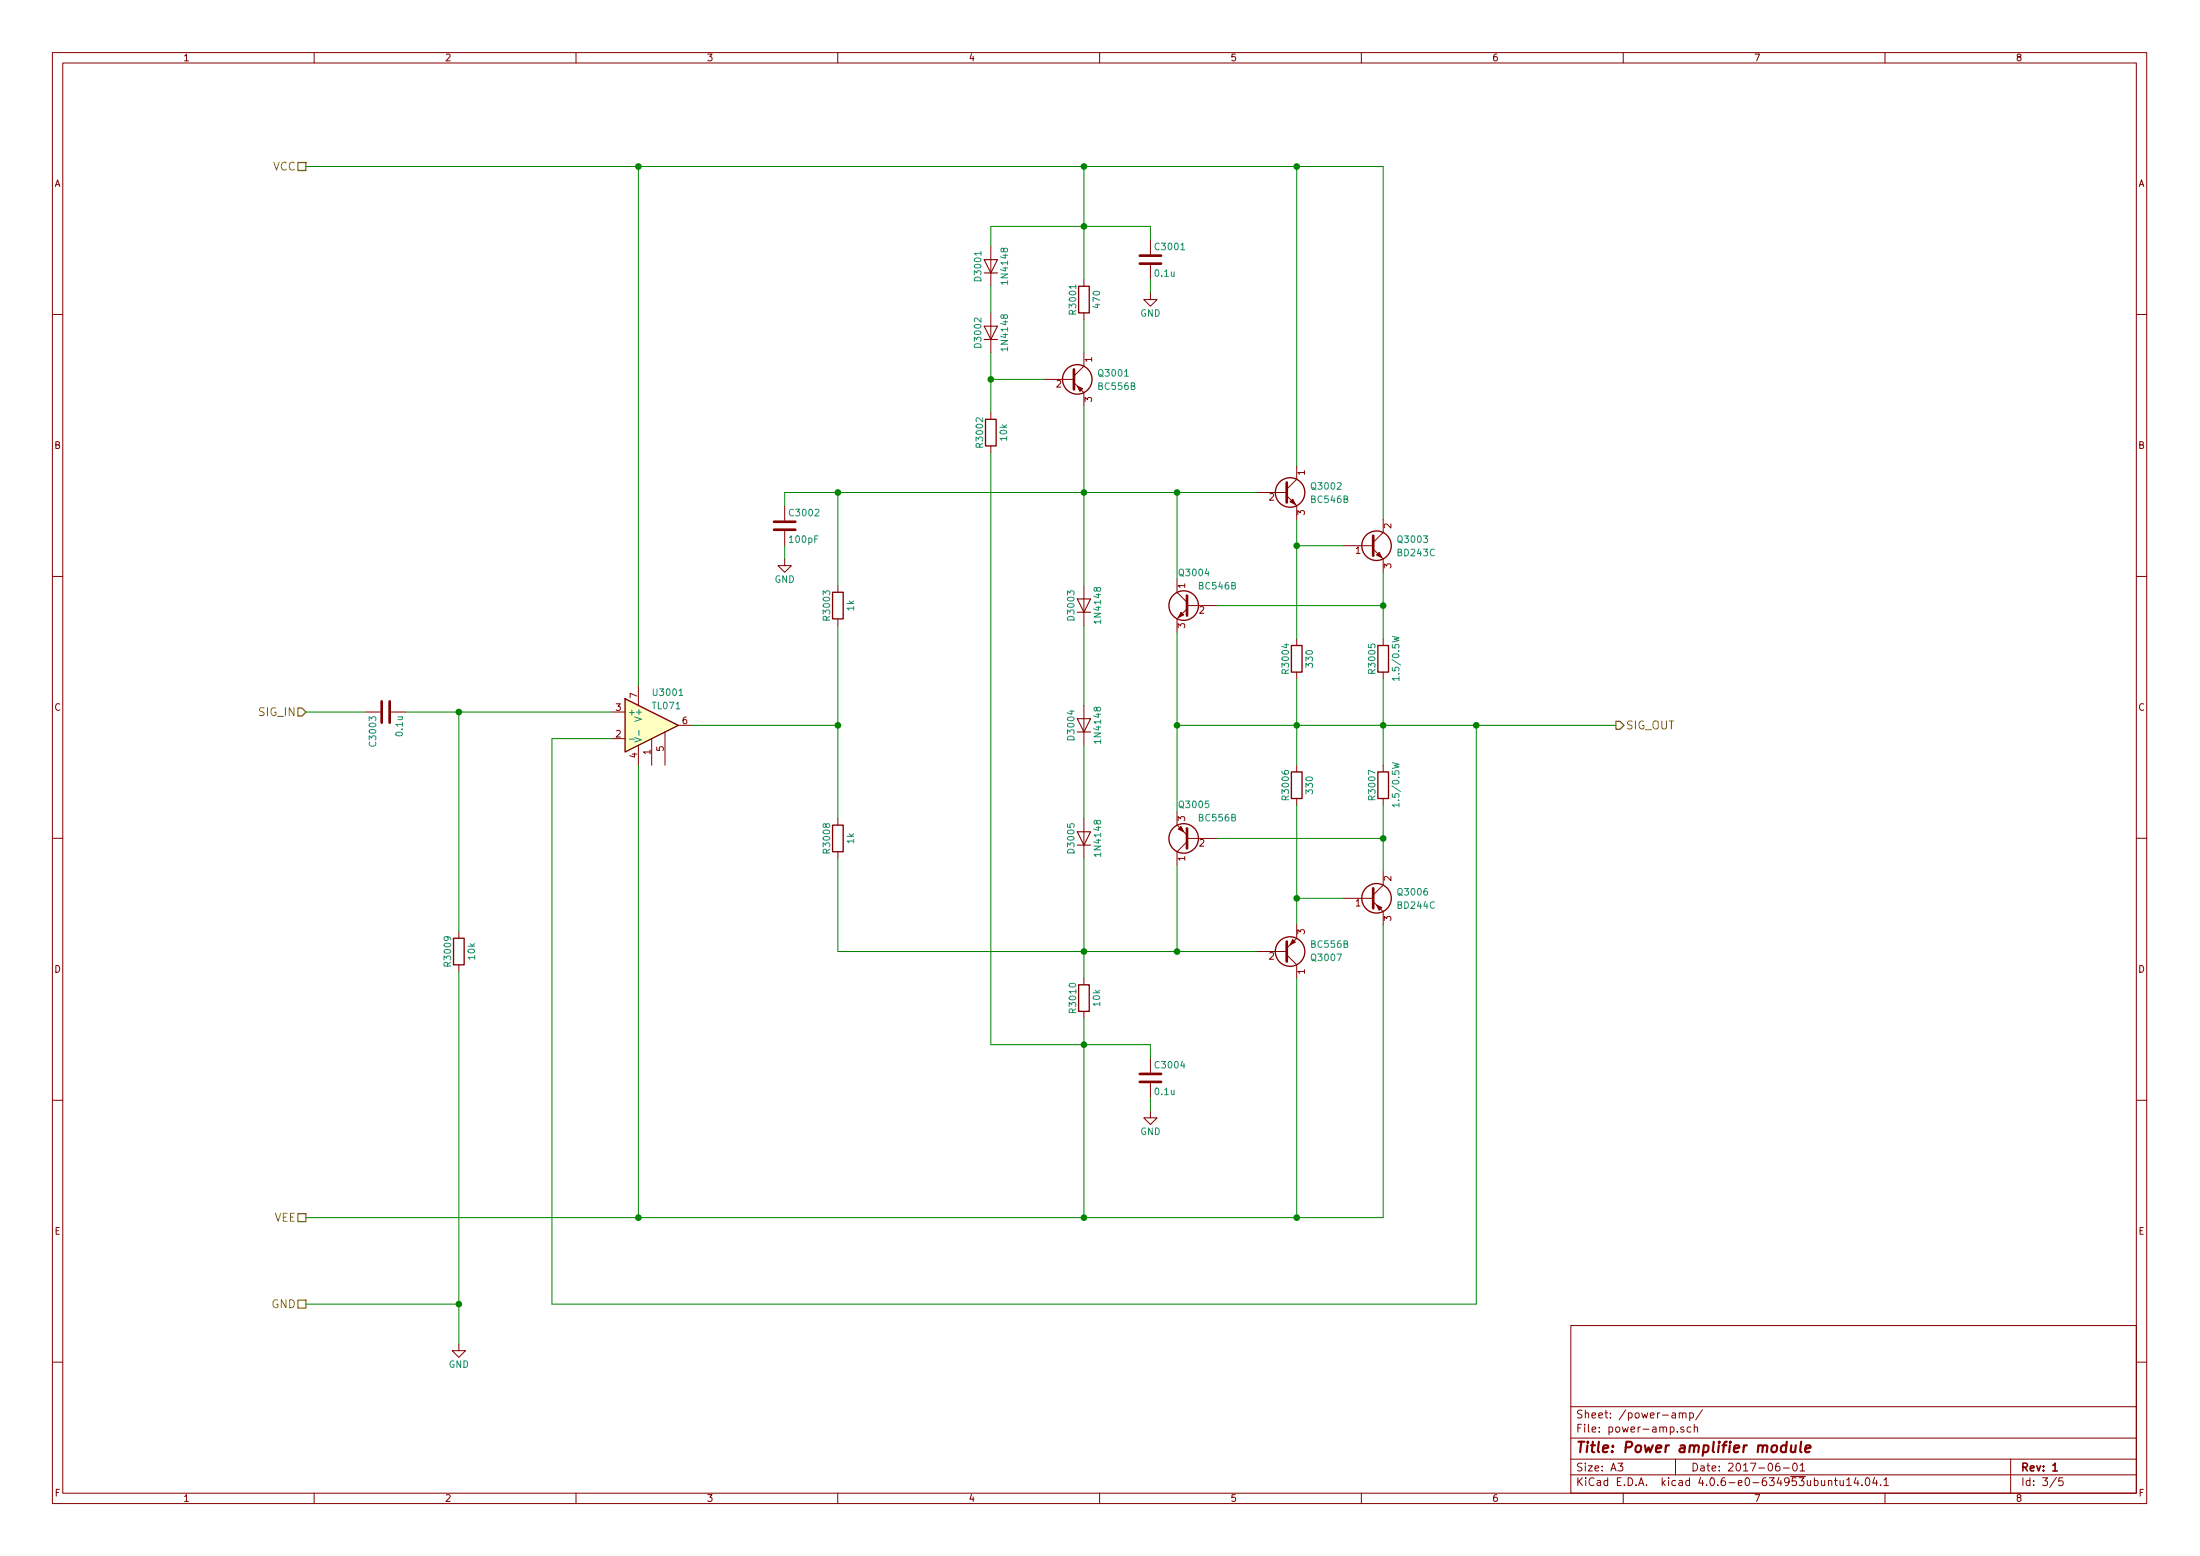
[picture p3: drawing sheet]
<svg xmlns="http://www.w3.org/2000/svg" width="420mm" height="297mm" viewBox="0 0 420 297" stroke-linecap="round" stroke-linejoin="round" font-family="sans-serif">
<g fill="none" stroke="#840000" stroke-width=".19">
<path d="M10 10h400v277h-400zM12 12h396v273.1h-396zM60 10v2M110 10v2M160 10v2M210 10v2M260 10v2M310 10v2M360 10v2M189.2 47v7.6M189.2 59.7v7.6M207 53.4v1.2"/>
<path d="M207 59.7v1.3M219.7 55.9v1.3h1.3l-1.3 1.3-1.3-1.3h1.3M219.7 45.8v2.8M219.7 50.6v2.8M10 60h2M189.2 78.8v1.2M199.4 72.4h5.7M205.1 73.1l1.9 1.9v2.5M207 67.3v2.6l-1.9 1.9M408 60h2M149.9 96.6v2.8M189.2 85.1v1.3"/>
<path d="M240 94h5.7M245.7 94.7l1.9 1.9v2.5M247.6 88.9v2.6l-1.9 1.9M264.2 99.1v2.5l-1.9 1.9M10 110h2M149.9 106.7v1.3h1.2l-1.2 1.3-1.3-1.3h1.3M149.9 101.4v2.8M160 111.8v1.3M160 118.1v1.3M207 111.8v7.6M224.8 110.5v2.6l1.9 1.9M226.7 116.2l-1.9 1.9v2.6"/>
<path d="M226.7 115.6h5.7M256.5 104.2h5.8M262.3 104.8l1.9 1.9v2.6M408 110h2M69.8 135.9h2.8M74.7 135.9h2.8M116.8 135.9h2.6M121.9 130.8v3.9M127 139.7v6.4M129.5 138.5h2.6M207 134.7v7.6M247.6 122v1.2"/>
<path d="M247.6 128.3v1.3M264.2 122v1.2M264.2 128.3v1.3M116.8 141h2.6M121.9 142.3v3.8M124.5 141v5.1M160 156.2v1.3M207 156.2v7.7M224.8 155v2.5l1.9 1.9M247.6 146.1v1.3M247.6 152.4v1.3M264.2 146.1v1.3"/>
<path d="M264.2 152.4v1.3M10 160h2M87.6 177.8v1.3M160 162.6v1.3M226.7 160.1h5.7M226.7 160.7l-1.9 1.9v2.5M247.6 176.6v2.5l-1.9 1.9M256.5 171.5h5.8M262.3 172.1l1.9 1.9v2.6M264.2 166.4v2.5l-1.9 2M408 160h2M87.6 184.2v1.3"/>
<path d="M207 186.7v1.3M207 193.1v1.2M240 181.6h5.7M245.7 182.3l1.9 1.9v2.5M10 210h2M219.7 212.1v1.3h1.3l-1.3 1.3-1.3-1.3h1.3M219.7 202v2.8M219.7 206.8v2.8M408 210h2M87.6 256.6v1.2h1.3l-1.3 1.3-1.2-1.3h1.2M300 253h108v32.1h-108zM10 260h2"/>
<path d="M300 278.5h108M300 274.5h108M300 268.5h108M309 279.3h.9l-.5 .6 .5 .1v.7l-.2 .1-.7-.1M319.4 269.8h.5l.1 .9M320 270.1h-.5l-.2 .2 .2 .4 .5-.1M320 278.5v3M320.3 273.3v.1M320.7 269.8l.2-.1 .4 .1v.9M320.7 269.7v1M321.3 269.9a.36 .36 0 0 1 .4-.2 .36 .36 0 0 1 .3 .2v.8M321.6 272.5a.37 .37 0 0 0-.6 .1l.1 .2 .5 .2v.1l-.2 .3-.4-.1"/>
<path d="M322.7 269.8l.4-.1 .3 .3-.1 .6h-.6M322.7 269.7v1.5M322.9 272.5l-.4-.1-.3 .3 .1 .6 .2 .1 .4-.1M323.6 272.5l.2-.1 .4 .1v.9M323.6 271.9v1.5M325.1 269.1l-1.3 2M339.8 279.3a.59 .59 0 0 0-.7 .6l.1 .8 .2 .1 .5-.1 .1-.5-.2-.3h-.4l-.3 .3M342.5 279.5l.2-.2a.81 .81 0 0 1 .6 .6 .81 .81 0 0 1-.3 .8l-.1 .1a.79 .79 0 0 1-.4-1.3zM343.8 279.7l.4-.4v1.5M384 278.5v6.6M408 260h2M60 285.1v1.9"/>
<path d="M110 285.1v1.9M160 285.1v1.9M210 285.1v1.9M260 285.1v1.9M300 281.5h108M310 285.1v1.9M340.6 280.2h1.1M343.8 280.8h.9M349.2 282.7l.2-.1 .4 .1v.9M349.2 282.6v1M350.3 282.6h.6M350.5 282.1v1.3l.4 .2"/>
<path d="M351.4 282.6l.1 .9 .3 .1 .2-.1M352 282.6v1M352.7 282.5l.4-.4v1.5M352.7 283.6h.8M354.5 282l-.4 1.1h.9M354.8 282.6v1M355.6 283.5v.1M356.4 282.3l.2-.2a.81 .81 0 0 1 .6 .6 .81 .81 0 0 1-.3 .8l-.2 .1a.79 .79 0 0 1-.3-1.3zM358 282l-.3 1.1h.9M358.4 282.6v1M359.2 283.5v.1M359.8 282.5l.4-.4v1.5"/>
<path d="M359.8 283.6h.9M360 285.1v1.9M392.7 282l-1.2 2M394 282.1h-.8v.7l.2-.1h.5l.1 .3v.5l-.2 .1-.6-.1"/>
</g>
<path d="M392 280.8h.9" fill="none" stroke="#840000" stroke-width=".3"/>
<path d="M341.2 276a.7 .7 0 0 0-1 .3v.7l.2 .2 .6-.1M341.2 275.2l-.2 2M342.1 275.9v1.2a.56 .56 0 0 0 .7-.1M343 275.9l-.2 1.3M344 275.2l-.2 1.7 .2 .3M344.8 276.6l1-.2-.1-.4h-.7l-.3 .9 .3 .3 .6-.1" fill="none" stroke="#840000" stroke-width=".41"/>
<g fill="none" stroke="#840000" stroke-width=".25">
<path d="M206 54.6h2v5.1h-2zM188.2 80h2v5.1h-2zM159 113.1h2v5h-2zM119.4 133.4l10.1 5.1-10.1 5zM246.6 123.2h2.1v5.1h-2.1zM263.1 123.2h2.1v5.1h-2.1zM159 157.5h2v5.1h-2zM246.6 147.4h2.1v5h-2.1zM263.1 147.4h2.1v5h-2.1zM86.6 179.1h2v5.1h-2zM206 188h2v5.1h-2z"/>
<circle cx="205.7" cy="72.4" r="2.82"/>
<circle cx="246.4" cy="94" r="2.82"/>
<circle cx="226.1" cy="115.6" r="2.82"/>
<circle cx="262.9" cy="104.2" r="2.82"/>
<circle cx="226.1" cy="160.1" r="2.82"/>
<circle cx="262.9" cy="171.5" r="2.82"/>
<circle cx="246.4" cy="181.6" r="2.82"/>
</g>
<g fill="none" stroke="#840000" stroke-width=".51">
<path d="M217.7 50.3h4M217.7 48.8h4M205.1 70.5v3.8M147.8 99.6h4.1M245.7 92.1v3.8M147.8 101.1h4.1M226.7 113.7v3.8M262.3 102.3v3.8M72.9 133.9v4.1M74.4 133.9v4.1M226.7 158.2v3.8M245.7 179.7v3.9"/>
<path d="M262.3 169.6v3.8M217.7 206.5h4M217.7 205h4"/>
</g>
<g fill="#840000" stroke="#840000" stroke-width=".19">
<path d="M262.9 106l.5-.6 .5 1.1z"/>
<path d="M262.9 172.8l1 .5-.5 .5z"/>
<path d="M225.6 116.9l.5 .5-1.1 .5z"/>
<path d="M225 158.3l.6-.5 .5 1z"/>
<path d="M246.4 95.8l.5-.5 .5 1z"/>
<path d="M246.9 179.4l.5 .5-1 .5z"/>
<path d="M205.7 73.7l1.1 .5-.6 .5z"/>
</g>
<path d="M122 139.4v1M265.9 121.5l1.3 .3-.9 .2 .9 .3-1.3 .3M267.2 129.6h-1.3l.4 .3M267.2 129.2v.7M120.2 141.1h1M121.2 140.8l1.3 .4-1.3 .4M265.9 145.6l1.3 .3-.9 .2 .9 .3-1.3 .3M267.2 153.7h-1.3l.4 .3M267.2 153.3v.7" fill="none" stroke="#008484" stroke-width=".19"/>
<g fill="none" stroke="#008400" stroke-width=".19">
<path d="M58.4 31.8h205.8v67.3M121.9 31.8v99M207 31.8v21.6M247.6 31.8v57.1M189.2 54.6v5.1M219.7 45.8v-2.6h-30.5v3.8M219.7 53.4v2.5M189.2 67.3v11.5M189.2 72.4h10.2M207 61v6.3M207 77.5v34.3M160 94v17.8"/>
<path d="M189.2 86.4v113h30.5v2.6M224.8 94v16.5M240 94h-90.1v2.6M247.6 99.1v22.9M149.9 104.2v2.5M160 119.4v36.8M207 119.4v15.3M232.4 115.6h31.8M247.6 104.2h8.9M264.2 109.3v12.7M58.4 135.9h11.4M77.5 135.9h39.3"/>
<path d="M87.6 135.9v41.9M132.1 138.5h27.9M224.8 138.5h83.8M224.8 120.7v34.3M247.6 129.6v16.5M264.2 129.6v16.5M281.9 138.5v110.5h-176.5v-108h11.4M121.9 146.1v86.3M207 142.3v13.9M247.6 153.7v22.9M264.2 153.7v12.7M160 163.9v17.7h80"/>
<path d="M207 163.9v22.8M224.8 165.1v16.5M232.4 160.1h31.8M247.6 171.5h8.9M264.2 176.6v55.8h-205.8M87.6 185.5v71.1M207 194.3v38.1M247.6 186.7v45.7M219.7 209.6v2.5M58.4 249h29.2"/>
</g>
<g fill="#008400" stroke="#008400" stroke-width=".25">
<circle cx="264.2" cy="138.5" r=".51"/>
<circle cx="247.7" cy="138.5" r=".51"/>
<circle cx="264.2" cy="160.1" r=".51"/>
<circle cx="264.2" cy="115.6" r=".51"/>
<circle cx="247.7" cy="104.2" r=".51"/>
<circle cx="247.7" cy="171.5" r=".51"/>
<circle cx="224.8" cy="138.5" r=".51"/>
<circle cx="224.8" cy="94" r=".51"/>
<circle cx="207" cy="94" r=".51"/>
<circle cx="224.8" cy="181.6" r=".51"/>
<circle cx="207" cy="181.6" r=".51"/>
<circle cx="247.7" cy="232.4" r=".51"/>
<circle cx="247.6" cy="31.8" r=".51"/>
<circle cx="189.2" cy="72.4" r=".51"/>
<circle cx="160" cy="138.5" r=".51"/>
<circle cx="121.9" cy="31.8" r=".51"/>
<circle cx="281.9" cy="138.5" r=".51"/>
<circle cx="121.9" cy="232.4" r=".51"/>
<circle cx="160" cy="94" r=".51"/>
<circle cx="207" cy="31.8" r=".51"/>
<circle cx="207" cy="43.2" r=".51"/>
<circle cx="207" cy="232.4" r=".51"/>
<circle cx="207" cy="199.4" r=".51"/>
<circle cx="87.6" cy="135.9" r=".51"/>
<circle cx="87.6" cy="249" r=".51"/>
</g>
<path d="M188 49.6h2.5l-1.3 2.5zM188 52.1h2.5M188 62.3h2.5l-1.3 2.5zM188 64.8h2.5M205.7 114.3h2.6l-1.3 2.6zM205.7 116.9h2.6M205.7 137.2h2.6l-1.3 2.5zM205.7 139.7h2.6M205.7 158.8h2.6l-1.3 2.5zM205.7 161.3h2.6" fill="none" stroke="#840000" stroke-width=".2"/>
<path d="M119.4 133.4l10.1 5.1-10.1 5z" fill="#ffffc2" stroke="#ffffc2" stroke-width=".19"/>
<path d="M56.9 31h1.5v1.5h-1.5zM56.9 135.2h.8l.7 .7-.7 .8h-.8zM308.6 137.7h.8l.7 .8-.7 .7h-.8zM56.9 231.7h1.5v1.5h-1.5zM56.9 248.2h1.5v1.5h-1.5z" fill="none" stroke="#848400" stroke-width=".25"/>
<text font-size="2.8" fill="#840000" x="301" y="277.3">Title: Power amplifier module</text>
<g font-size="2.1" fill="#848400">
<text x="52" y="32.5">VCC</text>
<text x="49.5" y="136.7">SIG_IN</text>
<text x="310.5" y="139.2">SIG_OUT</text>
<text x="52.2" y="233.2">VEE</text>
<text x="51.8" y="249.7">GND</text>
</g>
<g font-size="2.1" fill="#840000">
<text x="301" y="273.5">File: power-amp.sch</text>
<text x="301" y="270.8">Sheet: /power-amp/</text>
<text x="301" y="280.9">Size: A3</text>
<text x="323" y="280.9">Date: 2017-06-01</text>
<text x="386" y="280.9">Rev: 1</text>
<text x="301" y="283.7">KiCad E.D.A. kicad 4.0.6-e0-634953ubuntu14.04.1</text>
<text x="386" y="283.7">Id: 3/5</text>
</g>
<g font-size="1.8" fill="#840000">
<text x="35" y="11.7">1</text>
<text x="85" y="11.7">2</text>
<text x="135" y="11.7">3</text>
<text x="185" y="11.7">4</text>
<text x="235" y="11.7">5</text>
<text x="285" y="11.7">6</text>
<text x="335" y="11.7">7</text>
<text x="385" y="11.7">8</text>
<text x="10.4" y="35.7">A</text>
<text x="408.4" y="35.7">A</text>
<text x="208.5" y="69.1" transform="rotate(-90 208.5 69.1)">1</text>
<text x="201.8" y="74">2</text>
<text x="208.5" y="76.7" transform="rotate(-90 208.5 76.7)">3</text>
<text x="10.4" y="85.7">B</text>
<text x="408.4" y="85.7">B</text>
<text x="242.4" y="95.5">2</text>
<text x="249.2" y="90.7" transform="rotate(-90 249.2 90.7)">1</text>
<text x="249.2" y="98.3" transform="rotate(-90 249.2 98.3)">3</text>
<text x="265.7" y="100.8" transform="rotate(-90 265.7 100.8)">2</text>
<text x="258.9" y="105.7">1</text>
<text x="226.3" y="112.3" transform="rotate(-90 226.3 112.3)">1</text>
<text x="265.7" y="108.5" transform="rotate(-90 265.7 108.5)">3</text>
<text x="226.3" y="119.9" transform="rotate(-90 226.3 119.9)">3</text>
<text x="229.1" y="117.1">2</text>
<text x="10.4" y="135.7">C</text>
<text x="117.6" y="135.7">3</text>
<text x="121.7" y="133.2" transform="rotate(-90 121.7 133.2)">7</text>
<text x="408.4" y="135.7">C</text>
<text x="117.6" y="140.8">2</text>
<text x="126.7" y="143.4" transform="rotate(-90 126.7 143.4)">5</text>
<text x="130.3" y="138.2">6</text>
<text x="121.7" y="144.7" transform="rotate(-90 121.7 144.7)">4</text>
<text x="124.2" y="144" transform="rotate(-90 124.2 144)">1</text>
<text x="226.3" y="156.7" transform="rotate(-90 226.3 156.7)">3</text>
<text x="229.1" y="161.6">2</text>
<text x="226.3" y="164.3" transform="rotate(-90 226.3 164.3)">1</text>
<text x="258.9" y="173">1</text>
<text x="265.7" y="168.2" transform="rotate(-90 265.7 168.2)">2</text>
<text x="249.2" y="178.3" transform="rotate(-90 249.2 178.3)">3</text>
<text x="265.7" y="175.8" transform="rotate(-90 265.7 175.8)">3</text>
<text x="10.4" y="185.7">D</text>
<text x="242.4" y="183.2">2</text>
<text x="249.2" y="185.9" transform="rotate(-90 249.2 185.9)">1</text>
<text x="408.4" y="185.7">D</text>
<text x="10.4" y="235.7">E</text>
<text x="408.4" y="235.7">E</text>
<text x="10.5" y="285.7">F</text>
<text x="35" y="286.7">1</text>
<text x="85" y="286.7">2</text>
<text x="135" y="286.7">3</text>
<text x="185" y="286.7">4</text>
<text x="235" y="286.7">5</text>
<text x="285" y="286.7">6</text>
<text x="335" y="286.7">7</text>
<text x="385" y="286.7">8</text>
<text x="408.5" y="285.7">F</text>
</g>
<g font-size="1.8" fill="#008484">
<text x="220.8" y="47.7">C3001</text>
<text x="187.4" y="53.4" transform="rotate(-90 187.4 53.4)">D3001</text>
<text x="192.5" y="53.9" transform="rotate(-90 192.5 53.9)">1N4148</text>
<text x="220.7" y="52.8">0.1u</text>
<text x="205.5" y="59.8" transform="rotate(-90 205.5 59.8)">R3001</text>
<text x="210.1" y="58.7" transform="rotate(-90 210.1 58.7)">470</text>
<text x="217.8" y="60.4">GND</text>
<text x="187.4" y="66.1" transform="rotate(-90 187.4 66.1)">D3002</text>
<text x="192.5" y="66.6" transform="rotate(-90 192.5 66.6)">1N4148</text>
<text x="210" y="71.9">Q3001</text>
<text x="209.9" y="74.4">BC556B</text>
<text x="187.7" y="85.2" transform="rotate(-90 187.7 85.2)">R3002</text>
<text x="192.3" y="84.1" transform="rotate(-90 192.3 84.1)">10k</text>
<text x="250.5" y="96">BC546B</text>
<text x="250.6" y="93.5">Q3002</text>
<text x="151" y="98.5">C3002</text>
<text x="150.9" y="103.6">100pF</text>
<text x="267.1" y="106.2">BD243C</text>
<text x="267.2" y="103.6">Q3003</text>
<text x="147.9" y="111.2">GND</text>
<text x="225.4" y="110">Q3004</text>
<text x="229.1" y="112.5">BC546B</text>
<text x="158.5" y="118.2" transform="rotate(-90 158.5 118.2)">R3003</text>
<text x="163.1" y="116.6" transform="rotate(-90 163.1 116.6)">1k</text>
<text x="205.2" y="118.2" transform="rotate(-90 205.2 118.2)">D3003</text>
<text x="210.3" y="118.7" transform="rotate(-90 210.3 118.7)">1N4148</text>
<text x="246.2" y="128.4" transform="rotate(-90 246.2 128.4)">R3004</text>
<text x="250.7" y="127.2" transform="rotate(-90 250.7 127.2)">330</text>
<text x="262.7" y="128.4" transform="rotate(-90 262.7 128.4)">R3005</text>
<text x="267.2" y="129.3" transform="rotate(-90 267.2 129.3)">1.5/0.5W</text>
<text x="119.9" y="136.6">+</text>
<text x="122.6" y="137.4" transform="rotate(-90 122.6 137.4)">V+</text>
<text x="124.7" y="135.4">TL071</text>
<text x="125" y="132.8">U3001</text>
<text x="71.8" y="142.2" transform="rotate(-90 71.8 142.2)">C3003</text>
<text x="76.9" y="140.4" transform="rotate(-90 76.9 140.4)">0.1u</text>
<text x="205.2" y="141.1" transform="rotate(-90 205.2 141.1)">D3004</text>
<text x="210.3" y="141.6" transform="rotate(-90 210.3 141.6)">1N4148</text>
<text x="225.4" y="154.2">Q3005</text>
<text x="246.2" y="152.5" transform="rotate(-90 246.2 152.5)">R3006</text>
<text x="250.7" y="151.4" transform="rotate(-90 250.7 151.4)">330</text>
<text x="262.7" y="152.5" transform="rotate(-90 262.7 152.5)">R3007</text>
<text x="267.2" y="153.4" transform="rotate(-90 267.2 153.4)">1.5/0.5W</text>
<text x="163.1" y="161" transform="rotate(-90 163.1 161)">1k</text>
<text x="229.1" y="156.8">BC556B</text>
<text x="158.5" y="162.6" transform="rotate(-90 158.5 162.6)">R3008</text>
<text x="205.2" y="162.6" transform="rotate(-90 205.2 162.6)">D3005</text>
<text x="210.3" y="163.2" transform="rotate(-90 210.3 163.2)">1N4148</text>
<text x="267.1" y="173.5">BD244C</text>
<text x="267.2" y="170.9">Q3006</text>
<text x="86.1" y="184.2" transform="rotate(-90 86.1 184.2)">R3009</text>
<text x="90.7" y="183.1" transform="rotate(-90 90.7 183.1)">10k</text>
<text x="250.5" y="180.9">BC556B</text>
<text x="250.6" y="183.5">Q3007</text>
<text x="205.5" y="193.1" transform="rotate(-90 205.5 193.1)">R3010</text>
<text x="210.1" y="192" transform="rotate(-90 210.1 192)">10k</text>
<text x="220.8" y="203.9">C3004</text>
<text x="220.7" y="209">0.1u</text>
<text x="217.8" y="216.6">GND</text>
<text x="85.7" y="261.1">GND</text>
</g>
</svg>
